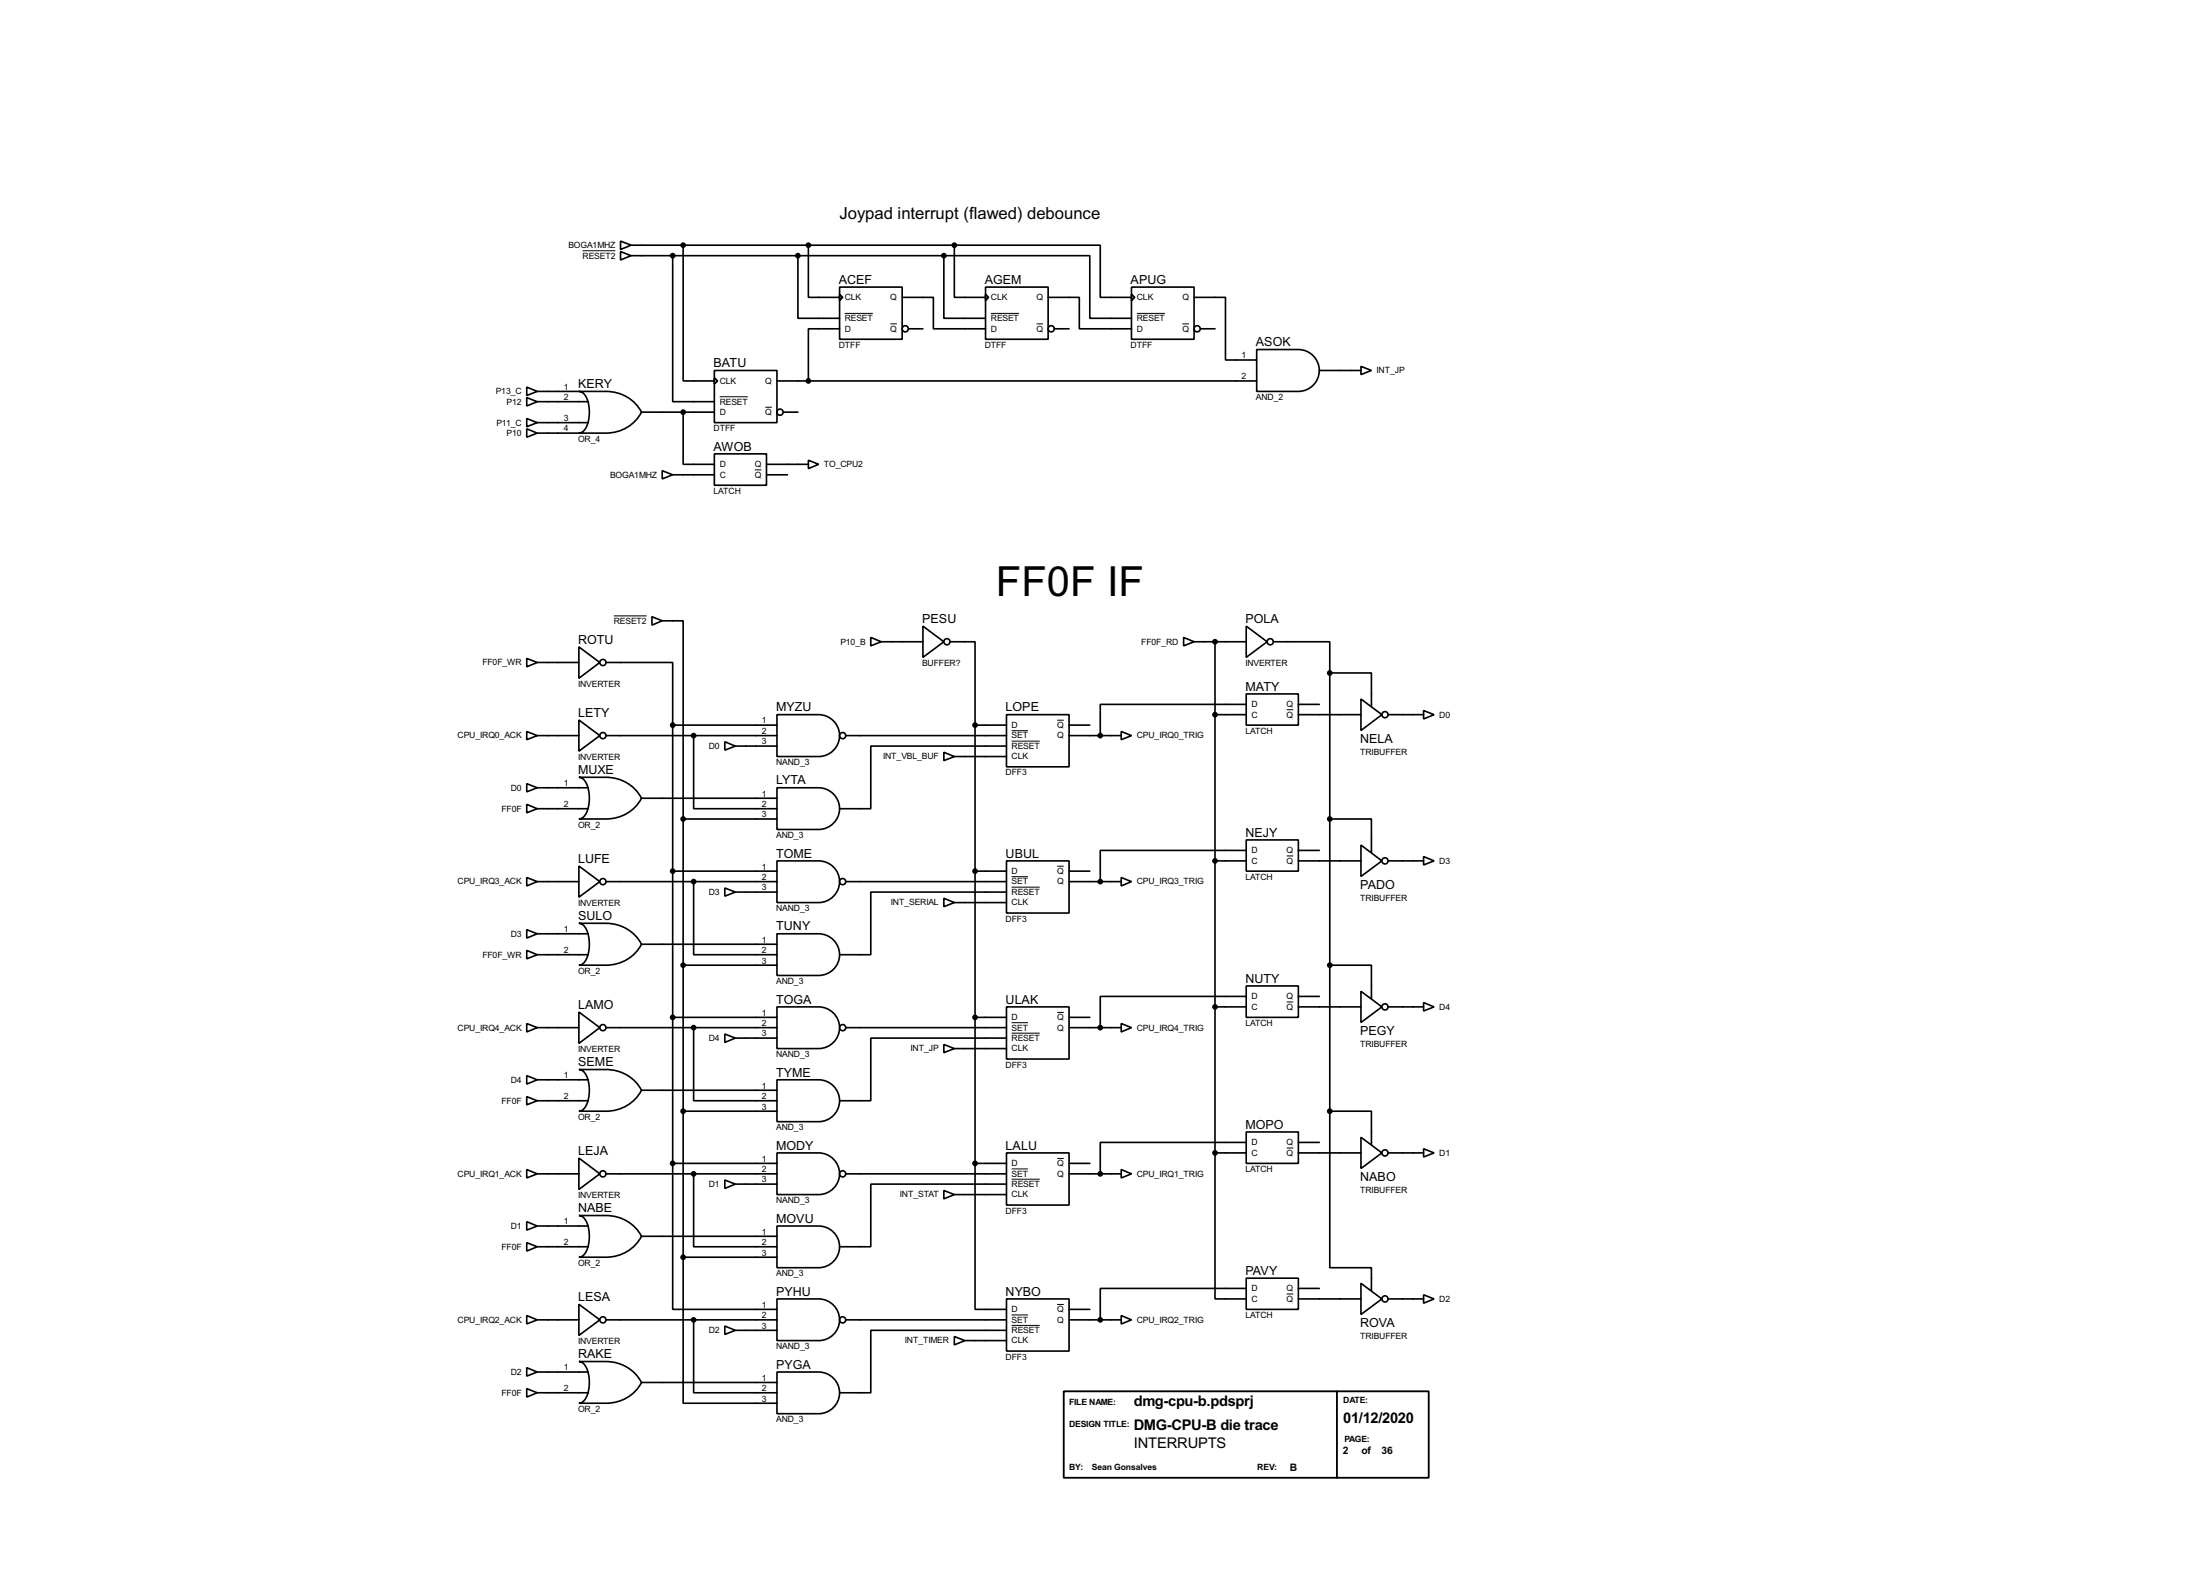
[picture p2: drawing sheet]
<svg xmlns="http://www.w3.org/2000/svg" width="536mm" height="383mm" viewBox="0 0 536 383" stroke-linecap="round" stroke-linejoin="round" font-family="sans-serif">
<g fill="none" stroke="#000" stroke-width=".4">
<path d="M151.2 58.7l2.5 1-2.5 1.1zM153.7 59.7h78.8M166.4 59.7v33.1h7.6M196.9 59.7v12.7h7.6M232.5 59.7v12.7h7.6M232.5 59.7h35.5v12.7h7.6M151.2 61.3l2.5 1-2.5 1zM153.7 62.3h76.2M163.9 62.3v35.5h10.1M194.4 62.3v15.2h10.1M204.5 69.9h15.3v12.7h-15.3zM204.5 71.7l.8 .7-.8 .8z"/>
<path d="M219.8 72.4h7.6v7.7h12.7M229.9 62.3v15.2h10.2M229.9 62.3h35.6v15.2h10.1M240.1 69.9h15.2v12.7h-15.2zM240.1 71.7l.7 .7-.7 .8zM255.3 72.4h7.6v7.7h12.7M275.6 69.9h15.3v12.7h-15.3zM275.6 71.7l.8 .7-.8 .8zM290.9 72.4h7.6v15.3h7.6M128.3 94.3l2.6 1-2.6 1zM128.3 96.8l2.6 1-2.6 1.1zM130.9 95.3h10.1"/>
<path d="M130.9 97.8h12.4M141 95.3h6.6a9.6 9.6 0 0 1 8.7 5.1 9.6 9.6 0 0 1-8.7 5.1h-6.6a3.2 3.2 0 0 0 2.4-3.2 7.6 7.6 0 0 0-1.4-6.6zM174 90.2h15.3v12.7h-15.3zM174 92l.8 .8-.8 .7zM189.3 92.8h116.8M204.5 80.1h-7.6v12.7M221.3 80.1h3.5M256.8 80.1h3.6M292.4 80.1h3.6M306.1 85.1h10.2a5.1 5.1 0 0 1 5.1 5.1 5.1 5.1 0 0 1-5.1 5.1h-10.2zM321.4 90.2h10.1M331.5 89.2l2.6 1-2.6 1z"/>
<path d="M128.3 101.9l2.6 1-2.6 1zM128.3 104.4l2.6 1.1-2.6 1zM130.9 102.9h12.4M130.9 105.5h10.1M156.3 100.4h17.7M161.3 114.6l2.6 1-2.6 1zM163.9 115.6h10.1M166.4 100.4v12.7h7.6M174 110.5h12.7v7.7h-12.7zM186.7 115.6h5.1M186.7 113.1h10.2M190.8 100.4h3.6"/>
<path d="M196.9 112.1l2.5 1-2.5 1zM141 157.5l5.1 3.8-5.1 3.9zM158.8 150.2l2.5 1-2.5 1zM161.3 151.2h5.1v48.2M212.1 155.2l2.6 1.1-2.6 1zM214.7 156.3h10.1M224.8 152.5l5.1 3.8-5.1 3.8zM231.4 156.3h6.1v20.3M288.3 155.2l2.6 1.1-2.6 1zM290.9 156.3h12.7M296 156.3v124.4M303.6 152.5l5.1 3.8-5.1 3.8z"/>
<path d="M310.2 156.3h13.7v7.6M128.3 160.3l2.6 1-2.6 1.1zM128.3 178.1l2.6 1-2.6 1zM130.9 179.1h10.1M130.9 161.3h10.1M141 175.3l5.1 3.8-5.1 3.8zM147.6 161.3h16.3v15.3M147.6 179.1h41.7M163.9 176.6h25.4M163.9 176.6v106.7M169 179.1v17.8h20.3M189.3 174h10.1a5.1 5.1 0 0 1 5.1 5.1 5.1 5.1 0 0 1-5.1 5.1h-10.1z"/>
<path d="M206 179.1h39.2M237.5 176.6v106.7M237.5 176.6h7.7M245.2 174h15.2v12.7h-15.2zM260.4 179.1h12.7M260.4 176.6h5.1M273.1 178.1l2.5 1-2.5 1zM296 174h7.6M303.6 169h12.7v7.6h-12.7zM303.6 171.5h-35.6v7.6M316.3 174h15.2M316.3 171.5h5.1"/>
<path d="M323.9 163.9h10.2v8.1M323.9 163.9v106.7M331.5 170.2l5.1 3.8-5.1 3.9zM338.1 174h8.7M346.8 173l2.5 1-2.5 1.1zM128.3 190.8l2.6 1-2.6 1zM128.3 195.9l2.6 1-2.6 1zM130.9 191.8h12.4M130.9 196.9h12.4M141 189.3h6.6a9.6 9.6 0 0 1 8.7 5.1 9.6 9.6 0 0 1-8.7 5h-6.6a3.2 3.2 0 0 0 2.4-3.1 7.7 7.7 0 0 0-1.4-6.6zM156.3 194.4h33M166.4 199.4h22.9"/>
<path d="M166.4 199.4v106.7M176.6 180.6l2.5 1.1-2.5 1zM179.1 181.7h10.2M189.3 191.8h10.1a5.1 5.1 0 0 1 5.1 5.1 5.1 5.1 0 0 1-5.1 5.1h-10.1zM229.9 183.2l2.6 1-2.6 1zM232.5 184.2h12.7M245.2 181.7h-33.1v15.2h-7.6M323.9 199.4h10.2v8.2M128.3 213.7l2.6 1-2.6 1zM130.9 214.7h10.1M141 210.9l5.1 3.8-5.1 3.8zM147.6 214.7h41.7"/>
<path d="M163.9 212.1h25.4M169 214.7v17.8h20.3M176.6 216.2l2.5 1-2.5 1zM179.1 217.2h10.2M189.3 209.6h10.1a5.1 5.1 0 0 1 5.1 5.1 5.1 5.1 0 0 1-5.1 5.1h-10.1zM206 214.7h39.2M229.9 218.7l2.6 1.1-2.6 1zM232.5 219.8h12.7M237.5 212.1h7.7M245.2 209.6h15.2v12.7h-15.2zM245.2 217.2h-33.1v15.3h-7.6M260.4 214.7h12.7"/>
<path d="M260.4 212.1h5.1M273.1 213.7l2.5 1-2.5 1zM296 209.6h7.6M303.6 204.5h12.7v7.6h-12.7zM303.6 207.1h-35.6v7.6M316.3 209.6h15.2M316.3 207.1h5.1M331.5 205.8l5.1 3.8-5.1 3.8zM338.1 209.6h8.7M346.8 208.6l2.5 1-2.5 1zM128.3 226.4l2.6 1-2.6 1zM128.3 231.4l2.6 1.1-2.6 1z"/>
<path d="M130.9 227.4h12.4M130.9 232.5h12.4M141 224.8h6.6a9.6 9.6 0 0 1 8.7 5.1 9.6 9.6 0 0 1-8.7 5.1h-6.6a3.2 3.2 0 0 0 2.4-3.1 7.7 7.7 0 0 0-1.4-6.7zM156.3 229.9h33M166.4 235h22.9M189.3 227.4h10.1a5.1 5.1 0 0 1 5.1 5 5.1 5.1 0 0 1-5.1 5.1h-10.1zM323.9 235h10.2v8.1M128.3 249.2l2.6 1-2.6 1.1zM130.9 250.2h10.1M141 246.4l5.1 3.8-5.1 3.9zM147.6 250.2h41.7M163.9 247.7h25.4"/>
<path d="M169 250.2v17.8h20.3M176.6 251.8l2.5 1-2.5 1zM179.1 252.8h10.2M189.3 245.2h10.1a5.1 5.1 0 0 1 5.1 5 5.1 5.1 0 0 1-5.1 5.1h-10.1zM206 250.2h39.2M229.9 254.3l2.6 1-2.6 1zM232.5 255.3h12.7M237.5 247.7h7.7M245.2 245.2h15.2v12.7h-15.2zM245.2 252.8h-33.1v15.2h-7.6M260.4 250.2h12.7M260.4 247.7h5.1"/>
<path d="M273.1 249.2l2.5 1-2.5 1.1zM296 245.2h7.6M303.6 240.1h12.7v7.6h-12.7zM303.6 242.6h-35.6v7.6M316.3 245.2h15.2M316.3 242.6h5.1M331.5 241.4l5.1 3.8-5.1 3.8zM338.1 245.2h8.7M346.8 244.1l2.5 1.1-2.5 1zM128.3 261.9l2.6 1-2.6 1.1zM128.3 267l2.6 1-2.6 1zM130.9 262.9h12.4"/>
<path d="M130.9 268h12.4M141 260.4h6.6a9.6 9.6 0 0 1 8.7 5.1 9.6 9.6 0 0 1-8.7 5.1h-6.6a3.2 3.2 0 0 0 2.4-3.2 7.6 7.6 0 0 0-1.4-6.6zM156.3 265.5h33M166.4 270.6h22.9M189.3 262.9h10.1a5.1 5.1 0 0 1 5.1 5.1 5.1 5.1 0 0 1-5.1 5.1h-10.1zM303.6 275.6h12.7v7.7h-12.7zM303.6 278.2h-35.6v7.6M316.3 278.2h5.1M323.9 270.6h10.2v8.1M323.9 270.6v38.1h10.2v5.6M331.5 276.9l5.1 3.8-5.1 3.8zM346.8 279.7l2.5 1-2.5 1z"/>
<path d="M128.3 297.5l2.6 1-2.6 1zM128.3 284.8l2.6 1-2.6 1zM130.9 285.8h10.1M130.9 298.5h12.4M141 296h6.6a9.6 9.6 0 0 1 8.7 5 9.6 9.6 0 0 1-8.7 5.1h-6.6a3.2 3.2 0 0 0 2.4-3.1 7.6 7.6 0 0 0-1.4-6.6zM141 282l5.1 3.8-5.1 3.8zM147.6 285.8h41.7M163.9 283.3v35.5h25.4M163.9 283.3h25.4M169 285.8v17.8h20.3M176.6 287.3l2.5 1-2.5 1.1zM179.1 288.3h10.2"/>
<path d="M189.3 298.5h10.1a5.1 5.1 0 0 1 5.1 5.1 5.1 5.1 0 0 1-5.1 5.1h-10.1zM189.3 280.7h10.1a5.1 5.1 0 0 1 5.1 5.1 5.1 5.1 0 0 1-5.1 5.1h-10.1zM206 285.8h39.2M229.9 289.9l2.6 1-2.6 1zM232.5 290.9h12.7M237.5 283.3v35.5h7.7M237.5 283.3h7.7M245.2 280.7h15.2v12.7h-15.2zM245.2 288.3h-33.1v15.3h-7.6M260.4 283.3h5.1M260.4 285.8h12.7M273.1 284.8l2.5 1-2.5 1z"/>
<path d="M296 280.7v35.6h7.6M296 280.7h7.6M316.3 280.7h15.2M338.1 280.7h8.7M128.3 302.6l2.6 1-2.6 1zM130.9 303.6h12.4M141 317.6l5.1 3.8-5.1 3.8zM156.3 301h33M166.4 306.1v35.6h22.9M166.4 306.1h22.9M189.3 316.3h10.1a5.1 5.1 0 0 1 5.1 5 5.1 5.1 0 0 1-5.1 5.1h-10.1zM245.2 316.3h15.2v12.7h-15.2z"/>
<path d="M260.4 318.8h5.1M303.6 311.2h12.7v7.6h-12.7zM303.6 313.7h-35.6v7.7M316.3 316.3h15.2M316.3 313.7h5.1M331.5 312.5l5.1 3.8-5.1 3.8zM338.1 316.3h8.7M346.8 315.3l2.5 1-2.5 1zM128.3 333l2.6 1.1-2.6 1zM128.3 338.1l2.6 1-2.6 1.1zM128.3 320.3l2.6 1.1-2.6 1zM130.9 321.4h10.1"/>
<path d="M130.9 334.1h12.4M130.9 339.1h12.4M141 331.5h6.6a9.6 9.6 0 0 1 8.7 5.1 9.6 9.6 0 0 1-8.7 5.1h-6.6a3.2 3.2 0 0 0 2.4-3.2 7.7 7.7 0 0 0-1.4-6.6zM147.6 321.4h41.7M156.3 336.6h33M169 321.4v17.7h20.3M176.6 322.9l2.5 1-2.5 1zM179.1 323.9h10.2M189.3 334.1h10.1a5.1 5.1 0 0 1 5.1 5 5.1 5.1 0 0 1-5.1 5.1h-10.1zM206 321.4h39.2M232.5 325.4l2.5 1-2.5 1.1zM235 326.4h10.2"/>
<path d="M245.2 323.9h-33.1v15.2h-7.6M260.4 321.4h12.7M273.1 320.3l2.5 1.1-2.5 1z"/>
<circle cx="220.5" cy="80.1" r=".75"/>
<circle cx="256" cy="80.1" r=".75"/>
<circle cx="291.6" cy="80.1" r=".75"/>
<circle cx="190" cy="100.4" r=".75"/>
<circle cx="230.6" cy="156.3" r=".75"/>
<circle cx="309.4" cy="156.3" r=".75"/>
<circle cx="146.8" cy="161.3" r=".75"/>
<circle cx="146.8" cy="179.1" r=".75"/>
<circle cx="205.2" cy="179.1" r=".75"/>
<circle cx="337.3" cy="174" r=".75"/>
<circle cx="146.8" cy="214.7" r=".75"/>
<circle cx="205.2" cy="214.7" r=".75"/>
<circle cx="337.3" cy="209.6" r=".75"/>
<circle cx="146.8" cy="250.2" r=".75"/>
<circle cx="205.2" cy="250.2" r=".75"/>
<circle cx="337.3" cy="245.2" r=".75"/>
<circle cx="146.8" cy="285.8" r=".75"/>
<circle cx="205.2" cy="285.8" r=".75"/>
<circle cx="337.3" cy="280.7" r=".75"/>
<circle cx="337.3" cy="316.3" r=".75"/>
<circle cx="146.8" cy="321.4" r=".75"/>
<circle cx="205.2" cy="321.4" r=".75"/>
</g>
<g fill="#000" stroke="#000" stroke-width=".4">
<circle cx="166.4" cy="59.7" r=".5"/>
<circle cx="196.9" cy="59.7" r=".5"/>
<circle cx="232.4" cy="59.7" r=".5"/>
<circle cx="163.8" cy="62.3" r=".5"/>
<circle cx="194.3" cy="62.3" r=".5"/>
<circle cx="229.9" cy="62.3" r=".5"/>
<circle cx="196.9" cy="92.8" r=".5"/>
<circle cx="166.4" cy="100.4" r=".5"/>
<circle cx="295.9" cy="156.3" r=".5"/>
<circle cx="163.8" cy="176.6" r=".5"/>
<circle cx="168.9" cy="179.1" r=".5"/>
<circle cx="237.5" cy="176.6" r=".5"/>
<circle cx="268" cy="179.1" r=".5"/>
<circle cx="295.9" cy="174" r=".5"/>
<circle cx="323.9" cy="163.9" r=".5"/>
<circle cx="166.4" cy="199.4" r=".5"/>
<circle cx="323.9" cy="199.4" r=".5"/>
<circle cx="163.8" cy="212.1" r=".5"/>
<circle cx="168.9" cy="214.7" r=".5"/>
<circle cx="237.5" cy="212.1" r=".5"/>
<circle cx="268" cy="214.7" r=".5"/>
<circle cx="295.9" cy="209.6" r=".5"/>
<circle cx="166.4" cy="235" r=".5"/>
<circle cx="323.9" cy="235" r=".5"/>
<circle cx="163.8" cy="247.7" r=".5"/>
<circle cx="168.9" cy="250.2" r=".5"/>
<circle cx="237.5" cy="247.7" r=".5"/>
<circle cx="268" cy="250.2" r=".5"/>
<circle cx="295.9" cy="245.2" r=".5"/>
<circle cx="166.4" cy="270.6" r=".5"/>
<circle cx="323.9" cy="270.6" r=".5"/>
<circle cx="163.8" cy="283.3" r=".5"/>
<circle cx="168.9" cy="285.8" r=".5"/>
<circle cx="237.5" cy="283.3" r=".5"/>
<circle cx="268" cy="285.8" r=".5"/>
<circle cx="295.9" cy="280.7" r=".5"/>
<circle cx="166.4" cy="306.1" r=".5"/>
<circle cx="168.9" cy="321.4" r=".5"/>
<circle cx="268" cy="321.4" r=".5"/>
</g>
<g fill="none" stroke="#000" stroke-width=".24">
<path d="M141.9 61.1h8M205.8 76.3h6.8M216.9 78.9h1.6M241.4 76.3h6.8M252.5 78.9h1.6M276.9 76.3h6.9M288 78.9h1.6M175.3 96.6h6.9M186.4 99.2h1.6M183.9 114.4h1.6M149.5 150h8M246.4 177.9h4"/>
<path d="M257.5 175.4h1.6M313.4 172.8h1.6M246.4 180.5h6.9M246.4 216h6.9M246.4 213.5h4M257.5 210.9h1.6M313.4 208.4h1.6M246.4 251.6h6.9M246.4 249h4M257.5 246.5h1.6M313.4 244h1.6M313.4 279.5h1.6"/>
<path d="M246.4 287.1h6.9M246.4 284.6h4M257.5 282.1h1.6M257.5 317.6h1.6M313.4 315.1h1.6M246.4 322.7h6.9M246.4 320.2h4"/>
</g>
<path d="M259.1 338.8h88.9v21h-88.9zM325.7 338.8v21" fill="none" stroke="#000" stroke-width=".45"/>
<text font-size="11.3" x="242.6" y="145">FF0F IF</text>
<text font-size="4.6" x="204.5" y="53.2">Joypad interrupt (flawed) debounce</text>
<g font-size="4">
<text x="276.2" y="342.3">dmg-cpu-b.pdsprj</text>
<text x="327.2" y="346.4">01/12/2020</text>
<text x="276.2" y="352.5">INTERRUPTS</text>
<text x="276.2" y="348.1">DMG-CPU-B die trace</text>
</g>
<g font-size="3.4">
<text x="204.3" y="69.1">ACEF</text>
<text x="239.9" y="69.1">AGEM</text>
<text x="275.4" y="69.1">APUG</text>
<text x="173.8" y="89.4">BATU</text>
<text x="305.9" y="84.3">ASOK</text>
<text x="140.8" y="94.5">KERY</text>
<text x="173.8" y="109.7">AWOB</text>
<text x="224.6" y="151.7">PESU</text>
<text x="303.4" y="151.7">POLA</text>
<text x="140.8" y="156.7">ROTU</text>
<text x="189.1" y="173.2">MYZU</text>
<text x="245" y="173.2">LOPE</text>
<text x="303.4" y="168.2">MATY</text>
<text x="140.8" y="174.5">LETY</text>
<text x="331.3" y="180.8">NELA</text>
<text x="140.8" y="188.5">MUXE</text>
<text x="189.1" y="191">LYTA</text>
<text x="303.4" y="203.7">NEJY</text>
<text x="189.1" y="208.8">TOME</text>
<text x="245" y="208.8">UBUL</text>
<text x="140.8" y="210.1">LUFE</text>
<text x="331.3" y="216.4">PADO</text>
<text x="140.8" y="224">SULO</text>
<text x="189.1" y="226.6">TUNY</text>
<text x="303.4" y="239.3">NUTY</text>
<text x="140.8" y="245.6">LAMO</text>
<text x="189.1" y="244.4">TOGA</text>
<text x="245" y="244.4">ULAK</text>
<text x="331.3" y="251.9">PEGY</text>
<text x="140.8" y="259.6">SEME</text>
<text x="189.1" y="262.1">TYME</text>
<text x="303.4" y="274.8">MOPO</text>
<text x="140.8" y="281.2">LEJA</text>
<text x="189.1" y="279.9">MODY</text>
<text x="245" y="279.9">LALU</text>
<text x="331.3" y="287.5">NABO</text>
<text x="140.8" y="295.2">NABE</text>
<text x="189.1" y="297.7">MOVU</text>
<text x="303.4" y="310.4">PAVY</text>
<text x="140.8" y="316.8">LESA</text>
<text x="189.1" y="315.5">PYHU</text>
<text x="245" y="315.5">NYBO</text>
<text x="331.3" y="323">ROVA</text>
<text x="140.8" y="330.7">RAKE</text>
<text x="189.1" y="333.3">PYGA</text>
</g>
<g font-size="2.8">
<text x="314.2" y="358.2">B</text>
<text x="327.1" y="354.1">2</text>
<text x="331.6" y="354.1">of</text>
<text x="336.5" y="354.1">36</text>
</g>
<g font-size="2.4">
<text x="138.5" y="60.4">BOGA1MHZ</text>
<text x="141.9" y="62.9">RESET2</text>
<text x="205.8" y="73.1">CLK</text>
<text x="216.9" y="73.1">Q</text>
<text x="241.4" y="73.1">CLK</text>
<text x="252.5" y="73.1">Q</text>
<text x="276.9" y="73.1">CLK</text>
<text x="288" y="73.1">Q</text>
<text x="205.8" y="80.8">D</text>
<text x="205.8" y="78.2">RESET</text>
<text x="216.9" y="80.8">Q</text>
<text x="241.4" y="80.8">D</text>
<text x="241.4" y="78.2">RESET</text>
<text x="252.5" y="80.8">Q</text>
<text x="276.9" y="80.8">D</text>
<text x="276.9" y="78.2">RESET</text>
<text x="288" y="80.8">Q</text>
<text x="204.3" y="84.7">DTFF</text>
<text x="239.9" y="84.7">DTFF</text>
<text x="275.4" y="84.7">DTFF</text>
<text x="302.4" y="87.3">1</text>
<text x="120.8" y="96">P13_C</text>
<text x="137.3" y="94.9">1</text>
<text x="175.3" y="93.5">CLK</text>
<text x="186.4" y="93.5">Q</text>
<text x="302.4" y="92.4">2</text>
<text x="335.3" y="90.9">INT_JP</text>
<text x="123.4" y="98.5">P12</text>
<text x="137.3" y="97.4">2</text>
<text x="175.3" y="101">D</text>
<text x="175.3" y="98.5">RESET</text>
<text x="186.4" y="101">Q</text>
<text x="305.9" y="97.4">AND_2</text>
<text x="120.9" y="103.6">P11_C</text>
<text x="123.4" y="106.2">P10</text>
<text x="137.3" y="102.5">3</text>
<text x="137.3" y="105.1">4</text>
<text x="140.8" y="107.6">OR_4</text>
<text x="173.8" y="105">DTFF</text>
<text x="175.3" y="113.7">D</text>
<text x="183.9" y="113.7">Q</text>
<text x="200.7" y="113.7">TO_CPU2</text>
<text x="148.6" y="116.3">BOGA1MHZ</text>
<text x="175.3" y="116.3">C</text>
<text x="183.9" y="116.3">Q</text>
<text x="173.8" y="120.3">LATCH</text>
<text x="149.5" y="151.9">RESET2</text>
<text x="204.7" y="157">P10_B</text>
<text x="278" y="157">FF0F_RD</text>
<text x="117.5" y="162">FF0F_WR</text>
<text x="140.8" y="167.2">INVERTER</text>
<text x="224.6" y="162.2">BUFFER?</text>
<text x="303.4" y="162.2">INVERTER</text>
<text x="304.9" y="172.2">D</text>
<text x="313.4" y="172.2">Q</text>
<text x="111.5" y="179.8">CPU_IRQ0_ACK</text>
<text x="185.6" y="176.2">1</text>
<text x="185.6" y="178.7">2</text>
<text x="246.4" y="179.8">SET</text>
<text x="246.4" y="177.3">D</text>
<text x="257.5" y="177.3">Q</text>
<text x="257.5" y="179.8">Q</text>
<text x="276.9" y="179.8">CPU_IRQ0_TRIG</text>
<text x="303.4" y="178.7">LATCH</text>
<text x="304.9" y="174.7">C</text>
<text x="313.4" y="174.7">Q</text>
<text x="350.6" y="174.7">D0</text>
<text x="140.8" y="185">INVERTER</text>
<text x="172.7" y="182.4">D0</text>
<text x="185.6" y="181.3">3</text>
<text x="215.1" y="184.9">INT_VBL_BUF</text>
<text x="246.4" y="182.4">RESET</text>
<text x="246.4" y="184.9">CLK</text>
<text x="331.3" y="183.8">TRIBUFFER</text>
<text x="137.3" y="191.4">1</text>
<text x="189.1" y="186.3">NAND_3</text>
<text x="245" y="188.8">DFF3</text>
<text x="122.2" y="197.6">FF0F</text>
<text x="124.4" y="192.5">D0</text>
<text x="137.3" y="196.5">2</text>
<text x="185.6" y="194">1</text>
<text x="185.6" y="196.5">2</text>
<text x="140.8" y="201.5">OR_2</text>
<text x="185.6" y="199">3</text>
<text x="189.1" y="204.1">AND_3</text>
<text x="304.9" y="207.8">D</text>
<text x="313.4" y="207.8">Q</text>
<text x="111.5" y="215.4">CPU_IRQ3_ACK</text>
<text x="185.6" y="211.7">1</text>
<text x="185.6" y="214.3">2</text>
<text x="246.4" y="215.4">SET</text>
<text x="246.4" y="212.8">D</text>
<text x="257.5" y="212.8">Q</text>
<text x="257.5" y="215.4">Q</text>
<text x="276.9" y="215.4">CPU_IRQ3_TRIG</text>
<text x="303.4" y="214.2">LATCH</text>
<text x="304.9" y="210.3">C</text>
<text x="313.4" y="210.3">Q</text>
<text x="350.6" y="210.3">D3</text>
<text x="140.8" y="220.6">INVERTER</text>
<text x="172.7" y="217.9">D3</text>
<text x="185.6" y="216.8">3</text>
<text x="189.1" y="221.9">NAND_3</text>
<text x="217" y="220.5">INT_SERIAL</text>
<text x="246.4" y="217.9">RESET</text>
<text x="246.4" y="220.5">CLK</text>
<text x="331.3" y="219.3">TRIBUFFER</text>
<text x="137.3" y="227">1</text>
<text x="245" y="224.4">DFF3</text>
<text x="117.5" y="233.2">FF0F_WR</text>
<text x="124.4" y="228.1">D3</text>
<text x="137.3" y="232.1">2</text>
<text x="185.6" y="229.5">1</text>
<text x="185.6" y="232.1">2</text>
<text x="140.8" y="237.1">OR_2</text>
<text x="185.6" y="234.6">3</text>
<text x="189.1" y="239.6">AND_3</text>
<text x="304.9" y="243.3">D</text>
<text x="304.9" y="245.9">C</text>
<text x="313.4" y="243.3">Q</text>
<text x="313.4" y="245.9">Q</text>
<text x="350.6" y="245.9">D4</text>
<text x="111.5" y="250.9">CPU_IRQ4_ACK</text>
<text x="185.6" y="247.3">1</text>
<text x="185.6" y="249.8">2</text>
<text x="246.4" y="250.9">SET</text>
<text x="246.4" y="248.4">D</text>
<text x="257.5" y="248.4">Q</text>
<text x="257.5" y="250.9">Q</text>
<text x="276.9" y="250.9">CPU_IRQ4_TRIG</text>
<text x="303.4" y="249.8">LATCH</text>
<text x="140.8" y="256.2">INVERTER</text>
<text x="172.7" y="253.5">D4</text>
<text x="185.6" y="252.4">3</text>
<text x="189.1" y="257.4">NAND_3</text>
<text x="221.8" y="256">INT_JP</text>
<text x="246.4" y="253.5">RESET</text>
<text x="246.4" y="256">CLK</text>
<text x="331.3" y="254.9">TRIBUFFER</text>
<text x="124.4" y="263.6">D4</text>
<text x="137.3" y="262.5">1</text>
<text x="245" y="260">DFF3</text>
<text x="122.2" y="268.7">FF0F</text>
<text x="137.3" y="267.6">2</text>
<text x="185.6" y="265.1">1</text>
<text x="185.6" y="267.6">2</text>
<text x="140.8" y="272.7">OR_2</text>
<text x="185.6" y="270.2">3</text>
<text x="189.1" y="275.2">AND_3</text>
<text x="304.9" y="278.9">D</text>
<text x="304.9" y="281.4">C</text>
<text x="313.4" y="278.9">Q</text>
<text x="313.4" y="281.4">Q</text>
<text x="350.6" y="281.4">D1</text>
<text x="111.5" y="286.5">CPU_IRQ1_ACK</text>
<text x="185.6" y="282.9">1</text>
<text x="185.6" y="285.4">2</text>
<text x="185.6" y="287.9">3</text>
<text x="246.4" y="286.5">SET</text>
<text x="246.4" y="284">D</text>
<text x="257.5" y="284">Q</text>
<text x="257.5" y="286.5">Q</text>
<text x="276.9" y="286.5">CPU_IRQ1_TRIG</text>
<text x="303.4" y="285.4">LATCH</text>
<text x="140.8" y="291.7">INVERTER</text>
<text x="172.7" y="289">D1</text>
<text x="189.1" y="293">NAND_3</text>
<text x="219.2" y="291.6">INT_STAT</text>
<text x="246.4" y="289">RESET</text>
<text x="246.4" y="291.6">CLK</text>
<text x="331.3" y="290.4">TRIBUFFER</text>
<text x="124.4" y="299.2">D1</text>
<text x="137.3" y="298.1">1</text>
<text x="245" y="295.5">DFF3</text>
<text x="122.2" y="304.3">FF0F</text>
<text x="137.3" y="303.2">2</text>
<text x="185.6" y="300.6">1</text>
<text x="185.6" y="303.2">2</text>
<text x="185.6" y="305.7">3</text>
<text x="140.8" y="308.2">OR_2</text>
<text x="189.1" y="310.8">AND_3</text>
<text x="304.9" y="314.4">D</text>
<text x="304.9" y="317">C</text>
<text x="313.4" y="314.4">Q</text>
<text x="313.4" y="317">Q</text>
<text x="350.6" y="317">D2</text>
<text x="111.5" y="322.1">CPU_IRQ2_ACK</text>
<text x="185.6" y="318.4">1</text>
<text x="185.6" y="321">2</text>
<text x="185.6" y="323.5">3</text>
<text x="246.4" y="322.1">SET</text>
<text x="246.4" y="319.5">D</text>
<text x="257.5" y="319.5">Q</text>
<text x="257.5" y="322.1">Q</text>
<text x="276.9" y="322.1">CPU_IRQ2_TRIG</text>
<text x="303.4" y="320.9">LATCH</text>
<text x="140.8" y="327.3">INVERTER</text>
<text x="172.7" y="324.6">D2</text>
<text x="189.1" y="328.5">NAND_3</text>
<text x="220.4" y="327.1">INT_TIMER</text>
<text x="246.4" y="324.6">RESET</text>
<text x="246.4" y="327.1">CLK</text>
<text x="331.3" y="326">TRIBUFFER</text>
<text x="124.4" y="334.8">D2</text>
<text x="137.3" y="333.7">1</text>
<text x="245" y="331.1">DFF3</text>
<text x="122.2" y="339.8">FF0F</text>
<text x="137.3" y="338.7">2</text>
<text x="185.6" y="336.2">1</text>
<text x="185.6" y="338.7">2</text>
<text x="185.6" y="341.3">3</text>
<text x="327.2" y="341.7">DATE:</text>
<text x="140.8" y="343.8">OR_2</text>
<text x="189.1" y="346.3">AND_3</text>
<text x="260.4" y="342.2">FILE NAME:</text>
<text x="260.4" y="347.6">DESIGN TITLE:</text>
<text x="327.5" y="351.1">PAGE:</text>
<text x="260.4" y="357.9">BY:</text>
<text x="266" y="357.9">Sean Gonsalves</text>
<text x="306.3" y="358">REV:</text>
</g>
</svg>
